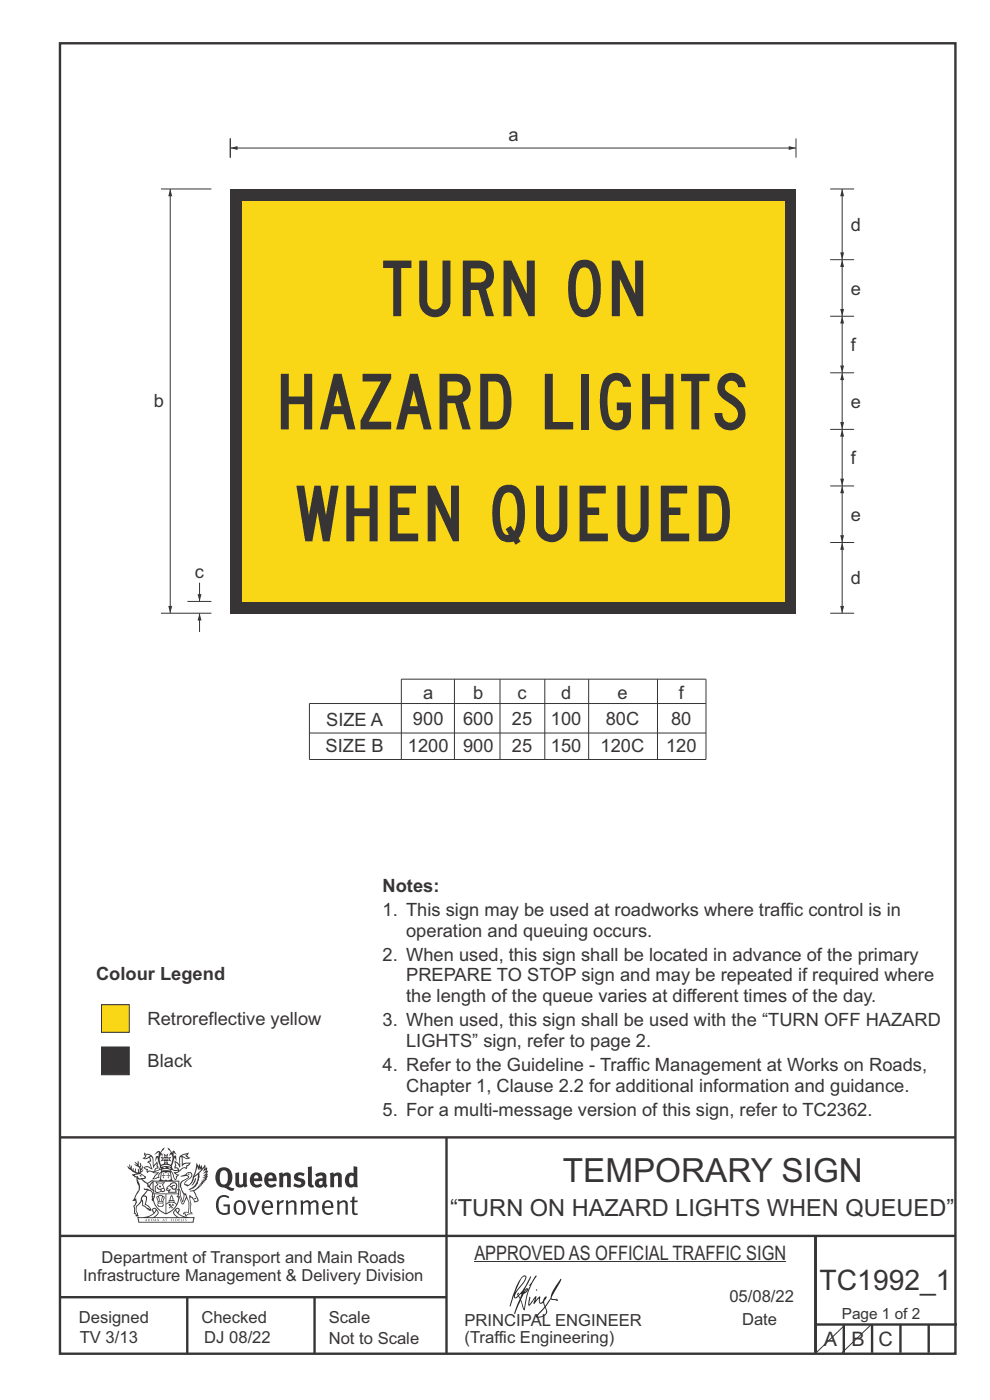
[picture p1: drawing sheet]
<svg xmlns="http://www.w3.org/2000/svg" width="210mm" height="297mm" viewBox="0 0 210 297" stroke-linecap="round" stroke-linejoin="round" font-family="sans-serif">
<g fill="none" stroke="#373435" stroke-width=".51">
<path d="M12.7 9.2h190v278h-190zM12.7 241.3h190M94.7 241.4v45.8M12.7 275.2h82M12.7 262.2h190.1M39.7 275.2v12M66.7 275.2v12M173 262.1v24.9M173 281h30M179 281v6M185 281v6M191 281v6"/>
<path d="M197 281v6"/>
</g>
<path d="M100.6 267.7h66.2" fill="none" stroke="#373435" stroke-width=".21"/>
<g fill="#373435">
<path d="M47 248.4a2.55 2.55 0 0 0 0 2.7l.3 .2a.81 .81 0 0 0 1-1v-.5a1.04 1.04 0 0 0-1.1-1.5zM46.3 248.1a1.82 1.82 0 0 1 2.1-.2 1.82 1.82 0 0 1 .9 1.8 2.29 2.29 0 0 1-.8 2l.7 .3h.5l-.2 .6a2.87 2.87 0 0 1-2-.7 2.12 2.12 0 0 1-1.7-3.1z" fill-rule="evenodd"/>
<path d="M49.9 248.9l.8-.2v2a.46 .46 0 0 0 .3 .6 .46 .46 0 0 0 .6-.3v-2.1l.7-.2v2.4l.2 .5-.5 .3-.3-.3a1.02 1.02 0 0 1-1.2 .3 1.02 1.02 0 0 1-.6-1.1z" fill-rule="evenodd"/>
<path d="M54 249.5l-.1 .5h.9a.49 .49 0 0 0-.2-.6 .49 .49 0 0 0-.6 .1zM53.4 249.1a1.34 1.34 0 0 1 1.6-.2 1.34 1.34 0 0 1 .6 1.5v.2h-1.7a.77 .77 0 0 0 .5 .8 .77 .77 0 0 0 .9-.4l.3 .5a1.59 1.59 0 0 1-2 .2 1.59 1.59 0 0 1-.5-2.1z" fill-rule="evenodd"/>
<path d="M57 249.5l-.1 .5h1a.49 .49 0 0 0-.2-.6 .49 .49 0 0 0-.7 .1zM56.4 249.1a1.34 1.34 0 0 1 1.6-.2 1.34 1.34 0 0 1 .7 1.5v.2h-1.8a.77 .77 0 0 0 .5 .8 .77 .77 0 0 0 .9-.4l.4 .5a1.59 1.59 0 0 1-2.1 .2 1.59 1.59 0 0 1-.5-2.1z" fill-rule="evenodd"/>
<path d="M59.2 248.9l.7-.2 .1 .4a.95 .95 0 0 1 1-.3 .95 .95 0 0 1 .7 .8v2.3h-.8v-2.3a.46 .46 0 0 0-.8 .1v2.2h-.8z" fill-rule="evenodd"/>
<path d="M62.6 249.1a1.75 1.75 0 0 1 2-.1l-.2 .5-.6-.2a.43 .43 0 0 0-.6 .3l.4 .3a1.04 1.04 0 0 1 1.2 1.1 1.04 1.04 0 0 1-1.4 1l-1.2-.4 .3-.6 1 .4 .4-.4a.88 .88 0 0 0-1-.5l-.4-.2-.1-.4z" fill-rule="evenodd"/>
<path d="M65.3 247.6l.8-.2 .1 3.8 .3 .2 .1 .4a.88 .88 0 0 1-1 0 .88 .88 0 0 1-.3-1z" fill-rule="evenodd"/>
<path d="M67.8 250.6a.43 .43 0 0 0-.1 .7 .43 .43 0 0 0 .7-.1v-.7zM66.8 249.1a1.7 1.7 0 0 1 2.4 .1v1.9l.3 .4-.4 .5-.5-.4a1.03 1.03 0 0 1-1.7-.1 1.03 1.03 0 0 1 .8-1.5h.7v-.4a.8 .8 0 0 0-1.2 .1z" fill-rule="evenodd"/>
<path d="M70 248.9l.7-.2 .1 .4a.95 .95 0 0 1 1-.3 .95 .95 0 0 1 .7 .8v2.3h-.8v-2.3a.46 .46 0 0 0-.8 .1v2.2h-.8z" fill-rule="evenodd"/>
<path d="M74.3 249.5a1.48 1.48 0 0 0 0 1.7h.5l.2-.1v-1.5l-.3-.2zM75 247.4l.8 .1 .1 4.4h-.7l-.1-.2a1.26 1.26 0 0 1-1.4 0 1.26 1.26 0 0 1-.5-1.3 1.29 1.29 0 0 1 .4-1.4 1.29 1.29 0 0 1 1.4-.1z" fill-rule="evenodd"/>
<path d="M46.4 253.9a1.72 1.72 0 0 1 2.3 0l-.3 .3a1.24 1.24 0 0 0-1.4-.2 1.24 1.24 0 0 0-.6 1.4 1.49 1.49 0 0 0 1.2 1.9l.7-.1v-1.3h-.8l-.1-.4h1.3v1.9a1.93 1.93 0 0 1-2.2 0 1.93 1.93 0 0 1-.7-2.2l.2-.8z" fill-rule="evenodd"/>
<path d="M50.4 255.1a1.65 1.65 0 0 0 .2 2.2 .99 .99 0 0 0 1-1.4 .78 .78 0 0 0-.4-.8 .78 .78 0 0 0-.8 0zM50 254.9a1.33 1.33 0 0 1 1.6-.1 1.33 1.33 0 0 1 .5 1.4 1.31 1.31 0 0 1-1.3 1.6 1.31 1.31 0 0 1-1.2-1.6v-.6z" fill-rule="evenodd"/>
<path d="M52.5 254.7l.4-.1 .9 2.6 .8-2.5h.5l-1.1 3h-.5z" fill-rule="evenodd"/>
<path d="M56.3 255.2l-.2 .7h1.3a.7 .7 0 0 0-.3-.8 .7 .7 0 0 0-.8 .1zM55.9 255a1.22 1.22 0 0 1 1.5-.2 1.22 1.22 0 0 1 .5 1.5h-1.8a.93 .93 0 0 0 .5 1 .93 .93 0 0 0 1.1-.2l.2 .3a1.43 1.43 0 0 1-1.8 .1 1.43 1.43 0 0 1-.6-1.7z" fill-rule="evenodd"/>
<path d="M58.7 254.7l.4-.1 .1 .5 .4-.4 .6-.1-.2 .5a.66 .66 0 0 0-.8 .7v1.9h-.4z" fill-rule="evenodd"/>
<path d="M60.6 254.7l.4-.1 .1 .5a.94 .94 0 0 1 1-.5 .94 .94 0 0 1 .8 .8v2.3h-.5l-.1-2.5a.81 .81 0 0 0-1.2 .3v2.2h-.4z" fill-rule="evenodd"/>
<path d="M63.7 254.7l.5-.1 .1 .5 .4-.3a.78 .78 0 0 1 1.1 .3 .9 .9 0 0 1 1-.5 .9 .9 0 0 1 .8 .8v2.3h-.5l-.1-2.5a.67 .67 0 0 0-1.1 .3v2.2h-.5v-2.4l-.4-.3-.7 .4v2.3h-.5z" fill-rule="evenodd"/>
<path d="M69 255.2l-.1 .7h1.3a.7 .7 0 0 0-.3-.8 .7 .7 0 0 0-.9 .1zM68.7 255a1.22 1.22 0 0 1 1.5-.2 1.22 1.22 0 0 1 .5 1.5h-1.8a.93 .93 0 0 0 .4 1 .93 .93 0 0 0 1.2-.2l.1 .3a1.44 1.44 0 0 1-1.7 .1 1.44 1.44 0 0 1-.6-1.7z" fill-rule="evenodd"/>
<path d="M71.4 254.7l.5-.1 .1 .5a.94 .94 0 0 1 1-.5 .94 .94 0 0 1 .8 .8v2.3h-.5l-.1-2.5a.81 .81 0 0 0-1.2 .3v2.2h-.4z" fill-rule="evenodd"/>
<path d="M74.7 253.9l.5-.1v.9h.7l-.1 .3h-.6v2.2l.1 .2h.5l.1 .3a.75 .75 0 0 1-1.2-.6v-2.1h-.4v-.3h.4z" fill-rule="evenodd"/>
<path d="M30.8 244.9l1.1 .3-.9 .5h-.4l.6-.5zM31.8 245.4h.2a2.44 2.44 0 0 1 .4 1.9l.1 .5 .7-1-.1 .6 .3 .3a.57 .57 0 0 0-.6 .7l-1-.1-.5 .2 .2-.5-.8-.3 .7-.1 .9 .5 .1-.1-.6-1.3-.2-.2h.5zM30.7 244.4l-.1 .5 .2 .4-.6 .4a1.04 1.04 0 0 0 1.4-.1l.2 .6-.3 .1-.2 .4a.94 .94 0 0 1 .8 1.1l-.2-.1a1.16 1.16 0 0 0-1.5-.1l.3 .4 .4 .2 .1 .5 .2 .1 .1-.2a.94 .94 0 0 1 1.1 .2l.8 .1-1.2 1.2a1.13 1.13 0 0 0 1.2-.2l.4-.1-.1-.4 .5-.8a.83 .83 0 0 0-.6 1.1l-.3-.1-.7 .4 1.1-1.4-.5 .1-.5-.1 1.3-.5-.1-.1-.9 .4v-.3l.2-.2 .3 .1 .1-.3-.2-.4v-.6l-.1-.4-.7 1v-.7a1.42 1.42 0 0 0-1.6-1.8z" fill-rule="evenodd"/>
<path d="M38.5 245.2l.5-.2 .7-.1-.6 .3 .8 .5h-.3zM38.3 245.5l.2-.1 .1 2a1.69 1.69 0 0 1 1.6-.6l-.8 .5 .1 .5a1.1 1.1 0 0 0-1.5 .6l-.1-.5-.2-.2h-.5l.3-.4-.3-.7a1.42 1.42 0 0 1 .8 1.1l.2-.1zM37.1 246.2l.1 1-.2 .3 .1 .4h.5l.1 .2a.96 .96 0 0 1-1.1-.1l-.1 .1a1.06 1.06 0 0 0 1.3 .2v.1a.72 .72 0 0 1-1 .2l.3 .5 .6 .2-.4 .2-.1 .6-.2-.3-.4-1.1-.4-.4 .4 .9a1.54 1.54 0 0 0 .7 1.2l.2-.3a.58 .58 0 0 1 .4-.8l.2-.1h-.3l-.5-.3 .9-.5a.93 .93 0 0 1 1.2-.5v.2l.2-.2 .1-.5a.99 .99 0 0 0 .7-.8l-1.3 .1-.3 .2-.1-1.4 .9 .4 .9-.3h-.4l-.5-.4 .4-.7-.6 .2a1.46 1.46 0 0 0-1.4 2.1v.4l-.2-.4z" fill-rule="evenodd"/>
<path d="M35.6 248.9l.2 .1-.1 .3 .4 .1h-.4v.6l-.1-.6h-.3l.3-.1z" fill-rule="evenodd"/>
<path d="M34.6 248.9l.2 .1v.3l.3 .1h-.3l-.1 .6v-.6h-.4l.4-.1z" fill-rule="evenodd"/>
<path d="M34.3 248.8a.57 .57 0 0 1 .9 .2 .57 .57 0 0 1 .9-.2l.2 1.4h-.2a.57 .57 0 0 1-.9 0 .69 .69 0 0 1-1.1 0zM34.2 248.1l-.3 2.1-.2 .4h3l-.2-.4-.3-2.1h-.2v.2l-.8-.1-.8 .1v-.2z" fill-rule="evenodd"/>
<path d="M34.2 252.4a.3 .3 0 0 0 .6 0 .3 .3 0 0 0-.6 0zM33.3 250.9l.3 .3-.3 .4a.79 .79 0 0 0 0 1.3l.8-.2-.1-.3a.55 .55 0 0 1-.7-.6l.1-.1 .2 .3 .3 .2 .8-.2-.4-.7 .4-.4-.7 .2zM33 250.7l1.1 .2 .9-.2-.4 .6 .4 1.2a.56 .56 0 0 1-.8 .3l-.2 .1a.73 .73 0 0 1-.9 .1 .73 .73 0 0 1-.3-1v-.4l.6-.4z" fill-rule="evenodd"/>
<path d="M35.6 251.8l.7-.4a.58 .58 0 0 1 1-.1 .58 .58 0 0 1-.4 .9l-.3-.3a.43 .43 0 0 1 .6-.4 .57 .57 0 0 0-.8 .2l-.2-.1-.3 .1 .4 .2a.55 .55 0 0 0 .9 .4v.5h-1.3l.3-.4-.1-.1-.6 .1 .2-.3-.2-.1zM35.4 251.8l-.1 .2a.39 .39 0 0 0 .2 .6h.3l-.2 .4h1.9l-.1-.8a.86 .86 0 0 0-.1-1.3 .86 .86 0 0 0-1.3 .4z" fill-rule="evenodd"/>
<path d="M36 254.8h.8v.2h-.8zM36.4 253.8l.2 .8h-.4zM36.4 253.5l-.3 .5-.1 .6h-.2v.4l-.7 .4 .2 .1a1.48 1.48 0 0 1 2.1 .2l.2-.1-.6-.5v-.5h-.2l-.1-.6z" fill-rule="evenodd"/>
<path d="M35.8 255.4l.4 .1 .1 .3 .3-.2-.2-.2a.38 .38 0 0 1 .5 .5l-.2-.2-.3 .2 .3 .2-.3 .3-.1-.4-.4 .4-.1-.2 .4-.3-.1-.1-.2 .1z" fill-rule="evenodd"/>
<path d="M34.5 254h.2v.2l-.2 .6h-.2zM33.6 255.3h.9v.2a.55 .55 0 0 1-.8 .4v-.2l-.2-.1zM33.4 254h.2l.2 .8h-.2zM33.6 255l.8-.1 .1 .2h-.8zM33.8 253.7h.5l-.2 1.1h-.1zM33.3 253.8l-.1 .3 .3 1.1a.48 .48 0 0 0-.1 .6 .48 .48 0 0 0 .5 .2h.5a.49 .49 0 0 0 .2-.8l.3-1.1-.1-.3a1.42 1.42 0 0 0-1.5 0z" fill-rule="evenodd"/>
<path d="M33.7 251.5l.4 .1 .1 .3h-.3z" fill-rule="evenodd"/>
<path d="M41.3 250.1l.3-.2-.2 .8-.6 .8h-.2l.5-.7z" fill-rule="evenodd"/>
<path d="M39.7 249l.3-.2 .5 .2a.88 .88 0 0 1-.6 1.1 1.22 1.22 0 0 0-.8 1.3l.5 .2a.72 .72 0 0 0 .9-.4l.5-.8 .2-.6 .8-.6v.2a2.85 2.85 0 0 1-2 2.9l.1 .1a2.13 2.13 0 0 0 1.9-1.5v-.3a2.01 2.01 0 0 0 .3-1.7l1.1-1.3-.4 1 .7-.5-.7 1 .8-.4-.8 .8 .7-.2-.9 .6 .8-.1-.8 .4h.7l-.8 .3 .3 .2h-.4l.2 .3h-.4l.2 .3h-.4l.1 .2h-.1a2.16 2.16 0 0 1-2 1.1l.1 .2 .4-.1a.76 .76 0 0 1 .7 .8l.5 1.2-.6 .2a1.45 1.45 0 0 0-1.1-1.3l.2 1.8-.1 1.8 .4 .3a1.07 1.07 0 0 0-1.2 .4v-.3l-.5-.2a.87 .87 0 0 1 1.1-.1v-.7a4.4 4.4 0 0 0-.6-3.1l-.1-.3h-.2a2.16 2.16 0 0 1-.7-2.2l.3-.4 1.2-.7a.55 .55 0 0 0-.4-.8zM37.8 252.4a.76 .76 0 0 1 .3 1.1l.6 1.6 .4-1.7 .2 .1a.61 .61 0 0 1-.1 .9l-.3 .8-.2 .1-.7-1.6-.3 .1a1.18 1.18 0 0 0 .1-1.4zM41.8 247.5l.2 .7 .3-.5v.6l.4-.5a1.9 1.9 0 0 1-1.2 1.4l-.3 .3zM38.2 249.6l1.4-.2 .2 .2v.3l-.5 .2a1.26 1.26 0 0 0-.9 1.9l.2 .7a1.84 1.84 0 0 1 .1 2.1l-.4-1.4a.96 .96 0 0 0-.4-1.2l-.4 .2a.78 .78 0 0 1 0 1.3l.1 .3h.4l.4 1.1a.38 .38 0 0 0 .2 .4 .38 .38 0 0 0 .4-.1l.6-1.2a2.94 2.94 0 0 1 .4 2.5l-.1 .4h-.8l-.3 .4v.2l.4-.1 .1 .4 .2 .1a1.02 1.02 0 0 1 1.3-.5v-.4l-.3-.1 .1-1.8-.3-1.3h.1a1.14 1.14 0 0 1 .8 1 .63 .63 0 0 0 .8-.2 .63 .63 0 0 0-.2-.9l-.6-1.2 .9-.6 .2-.4h.3l-.1-.2h.4l-.1-.3h.3l-.1-.3 .5-.1-.2-.2 .6-.4v-.2h-.2l.4-.5h-.3l.3-.5-.4 .1 .4-.5v-.3l-.3 .2 .2-.7-.1-.2-.4 .3v-.8l-.6 .8-.2-.8-.2 .5-.3-.7-.1 .6-.5-.8-.1 1.4-.6 1.8a1.81 1.81 0 0 1-1 1.5l-.6-.2a1.75 1.75 0 0 1 1.1-1.2 .75 .75 0 0 0 .1-1.3 .75 .75 0 0 0-1.2 .4z" fill-rule="evenodd"/>
<path d="M41.2 254.1h.3l.2 .2-.4 .1z" fill-rule="evenodd"/>
<path d="M29.4 258.4h11.6l-.1 .8h-11.4zM31.3 258.2l.5-.1a2.48 2.48 0 0 0 1.4-1.3l.3 .5-.5 .6-.5 .3zM32.5 256.6l.3-.2 .2 .1-.3 .7zM37.2 256.8a2.65 2.65 0 0 0 1.8 1.4h-1.1l-.5-.3-.5-.6zM37.4 256.5l.2-.1 .3 .2-.3 .6zM29.2 258.2l.1 1.2h11.8l.2-1.1-.2-.1a4.1 4.1 0 0 1-3.3-.9l.3-.4-.1-.6a1.06 1.06 0 0 0-1.3 1l.2 .4 .6 .5h-4.7l.3-.1a.84 .84 0 0 0 .6-.8 .84 .84 0 0 0-.5-.8l-.3-.2h-.5l-.1 .6 .3 .4a4.2 4.2 0 0 1-3.4 .9z" fill-rule="evenodd"/>
<path d="M31 258.7l.1 .2h-.2zM31 258.5l-.3 .6 .4-.2 .2 .2z" fill-rule="evenodd"/>
<path d="M31.3 258.6h.3v.4a.25 .25 0 0 0 .2-.1 .25 .25 0 0 0-.1-.3h.1a.29 .29 0 0 1 0 .4 .29 .29 0 0 1-.4 0 .29 .29 0 0 1 0-.4z" fill-rule="evenodd"/>
<path d="M32.2 258.6a.22 .22 0 0 1 .3 .2 .22 .22 0 0 1-.3 .2zM32 258.6l.1 .4a.33 .33 0 0 0 .4 0 .33 .33 0 0 0 0-.4 .33 .33 0 0 0-.5 0z" fill-rule="evenodd"/>
<path d="M32.9 258.7l.1 .2h-.2zM32.9 258.5l-.2 .6 .3-.2 .2 .2z" fill-rule="evenodd"/>
<path d="M33.3 258.6h.2l.1 .1 .2-.1-.2 .2 .2 .3-.3-.3-.1 .3h-.1l.2-.3z" fill-rule="evenodd"/>
<path d="M34.7 258.7l.1 .2h-.2zM34.7 258.5l-.3 .6 .4-.2 .2 .2z" fill-rule="evenodd"/>
<path d="M35 258.5h.5l-.2 .1v.5h-.2l.1-.5z" fill-rule="evenodd"/>
<path d="M36.2 258.6l.3-.1-.1 .1v.2h.1h-.1v.3h-.2z" fill-rule="evenodd"/>
<path d="M36.7 258.6h.2v.5h-.2z" fill-rule="evenodd"/>
<path d="M37.3 258.6a.22 .22 0 0 1 .3 .2 .22 .22 0 0 1-.3 .2zM37.1 258.6v.4a.33 .33 0 0 0 .5 0 .33 .33 0 0 0 0-.4 .33 .33 0 0 0-.5 0z" fill-rule="evenodd"/>
<path d="M37.8 258.6l.4-.1-.2 .1v.2h.1h-.1v.2l.2 .1h-.4z" fill-rule="evenodd"/>
<path d="M38.4 258.6h.2l-.1 .4 .2 .1h-.3z" fill-rule="evenodd"/>
<path d="M38.9 258.6h.2v.5h-.2z" fill-rule="evenodd"/>
<path d="M39.3 258.6h.2h-.1l.2 .3-.2 .2-.1-.1v-.1l.2 .1z" fill-rule="evenodd"/>
<path d="M34.2 247.4a1.51 1.51 0 0 1 2 .2 2.67 2.67 0 0 0-2.1 0zM35.7 247.6l.4 .1 .1 .3-.4-.1zM34.6 247.6h.5l.1 .2h-.4zM34 247.8l.3 .2h-.3zM34.9 246.9l.3-.2 .3 .2zM34.9 245.6l.2 .1v.3h-.2zM35 245.1l.2 .2 .2-.2-.1 .3h-.2zM35.1 246.3h.2l.1 .4-.2-.2-.2 .2zM35.3 245.7l.2-.1v.4h-.2zM34.4 245.7h.3l.1 .3-.4 .1 .2-.2zM35.7 245.7h.3l-.2 .2 .2 .2-.4-.1zM32.7 244.9l1-.5-.1 1-.2-.2-.3 .2-.3 1.1 .5-1 .3 .9a1.84 1.84 0 0 1 .2 1.7l.4 .1a2.48 2.48 0 0 1 2.2 0l.2-.2-.2-.7 .7-1.8 .4 .7-.2-1-.2-.1-.2 .3v-.9l.6 .4-.6-.8-.3 .1-.1 .4-.5-.9-.5-.3 .2 .5 .6 .5-.5 .8 .4-.4a2.06 2.06 0 0 1 0 2.3l-.5-.2-.2-.6 .1-.1 .8 .2-.4-.5 .4-.5-.7 .2-.2-.2 .2-.7-.5 .4-.5-.4 .2 .7-.2 .2-.7-.2 .4 .5-.4 .5 .8-.2 .1 .1-.2 .6-.5 .2a2.02 2.02 0 0 1 0-2.2l.3 .5-.1-.7-.3-.1 .8-1.2-.4 .3-.5 .8-.2-.3a.8 .8 0 0 0-.8 .5z" fill-rule="evenodd"/>
<path d="M29.2 250.1l.3 .1a.61 .61 0 0 1 .8 .4l.3 .2a.8 .8 0 0 1 .6 1l.4 .1 .5 .5a1 1 0 0 1 .5 1.1l-.1 .7v-.5h-.1a.96 .96 0 0 0-.8-1.3l-.2-.2h-.7l-.1-.1-.1 .1 .1 .3h.6l-1.2 1.3-.2 1-.4 .6a1.33 1.33 0 0 0-.5 1.8l.2 .5a1.26 1.26 0 0 1-.5-1.5l-.1-.3a1.56 1.56 0 0 0 .4-1.7l-.3 .2 .2-.5a3.2 3.2 0 0 0 .7-3zM30.4 253.9h.4a2.06 2.06 0 0 1-.1 1.6l.7 .5 .4 .4-.6-.1-.8-.6-.1-.9a.51 .51 0 0 1 .1-.9zM28.6 249.3a1.52 1.52 0 0 1 2.1 .5l-1.1 .2-.2-.1-.1-.4h-.5zM27.5 247v.8l-.3-.4h-.1a3.1 3.1 0 0 0 1.9 1.6l-1 .1 .5 .6 .5 .1 .1 1.1a1.84 1.84 0 0 1-.3 2.5l-.4 .9-.3 .4 .2 .1 .4-.1 .1 .4-.2 .5-.3 .2 .1 1.7h.2l.3 .5 .1 .1 .4-.1-.1-.5a1.3 1.3 0 0 1-.1-1.7l.9-1 .1 1.1 .6 .2 .5 .5 .1-.1 .2 .3h.5a1.85 1.85 0 0 0-1.2-1.4l.1-.3a1.39 1.39 0 0 0 0-1.4l-.5-.1 .5-.5a.66 .66 0 0 1 .9-.4 .66 .66 0 0 1 .3 .9l-.1 .4 .2-.1v.2l-.1 .3 .2 .5 .1-.3a2.24 2.24 0 0 0 .1-2.2 .73 .73 0 0 1-.7-.7 .73 .73 0 0 1 .6-.7v-.2a.94 .94 0 0 0-.9 .8 .48 .48 0 0 1-.1-.6 .48 .48 0 0 1 .5-.2l.5-.3a.51 .51 0 0 0-.8 .2l-.5 .2-1-.8h.6l.2-.5-1.2-.7 .5-.5v-.3l-.5 .4 .1-.2a.69 .69 0 0 0 .2-1v.4l-.2 .3v-1.1l-.3-.2 .1 .6-.1 .2-.4-1.3v.7l-.6-.4 .5 .7-.6-.2 .3 .3a1 1 0 0 1 .7 1.4l-.2-.8v.9l-.5-.2v-.8l-.2 .7-.2-.1-.1-.6-.2 .4-.2-.2 .1-.7-.2 .5z" fill-rule="evenodd"/>
<path d="M29.6 249.4l.2-.1 .3 .2z" fill-rule="evenodd"/>
<path d="M32.4 250.5h5.6v2l-.2-.1v-1.7h-5.2v2.5h5.2v-.8l.1 .2-.1 1.1v-.3h-2.5v4a4.1 4.1 0 0 0 2.6-3.6l.1-.1a4 4 0 0 1-2.8 3.9 4.2 4.2 0 0 1-2.8-4.7l.1 1.2 .1-.1a3.8 3.8 0 0 0 2.5 3.4v-4h-2.5l-.2-.9z" fill-rule="evenodd"/>
<circle cx="40" cy="249.1" r=".17"/>
</g>
<g fill="#252726">
<path d="M111.6 273.7l.2-.2-.5 .7zM110.4 274.5l.3 .1-.3 .7-.3-.4zM110.9 270.9l.5-.1a9.3 9.3 0 0 1-2 3.2l-.1 .2 1-2.5zM110.6 271a14.7 14.7 0 0 0-2.2 4.9l-.3 1.2 .1 .1 .8-2.4a.42 .42 0 0 0 .2 .7 .42 .42 0 0 0 .6-.3l.2-.2 .2 .6-1.1 3.1h.2l1.1-2.8 .6 1.9 .2 .2 .2-.5a13.5 13.5 0 0 1 2-6.2l.5-.5-.2-.2-1.6 2.1 .4-.1a14.9 14.9 0 0 0-1.3 5.1l-.4-1.2a1.39 1.39 0 0 1 .2-1.8l.1-.2a.92 .92 0 0 0 .8-1.2 .75 .75 0 0 0-.7 .7l-.2 .2 1.6-3.4h-.1l-.4 .7a10.5 10.5 0 0 1-2.2 3.2l.2-.4a.32 .32 0 0 0-.4 .2 .32 .32 0 0 0 .1 .4l-.5 .4a3.2 3.2 0 0 1 1.1-2.3l.5-.6a2.49 2.49 0 0 0 .7-1.6l-.3-.2z" fill-rule="evenodd"/>
<path d="M115.6 277.5a1.15 1.15 0 0 1 .1 1.3 1.15 1.15 0 0 1-1.2 .5h-.5zM112.3 275.1l-.3 1.7 .3 .2 1.2-1.5-.3 1.1 1.1-1.2a.94 .94 0 0 0 .4 1.2l.5-.3 .3 .9-1.2 1.3a.98 .98 0 0 0-.5 1 1.9 1.9 0 0 0 2.3-1.3l-.1-.3a1.02 1.02 0 0 1 .3-1.4l.5-.9 1.5 .3-.2-.5v.3l-1.1-.2v-.2l2-3.6 .1-.3-.1-.1-1.8 2.7a6.6 6.6 0 0 1-1.5 3l-.2-.2a1.01 1.01 0 0 1 .4-1.4l.1-.2-.3-.2-.3 .5-.2 .5-.5 .4-.2-.4 .1-.9-.2-.1-.8 .9 .2-.9h-.1l-1.4 1.7 .2-1.4v-.1z" fill-rule="evenodd"/>
<path d="M113.7 273.5l.3 .3h-.3z" fill-rule="evenodd"/>
</g>
<path d="M21.5 213.1h5.9v5.9h-5.9z" fill-rule="evenodd" fill="#fad716" stroke="#373435" stroke-width=".21"/>
<path d="M21.5 222.1h5.9v5.9h-5.9z" fill-rule="evenodd" fill="#373435" stroke="#373435" stroke-width=".21"/>
<path d="M48.8 40.1h120v90h-120z" fill-rule="evenodd" fill="#373435"/>
<path d="M51.3 42.6h115v85h-115z" fill-rule="evenodd" fill="#fad716"/>
<path d="M48.8 31.4h120" fill="none" stroke="#373435" stroke-width=".21"/>
<g fill="#373435">
<path d="M167.3 31l1.5 .4-1.5 .4z"/>
<path d="M48.8 31.4l1.6-.4v.8z"/>
</g>
<path d="M48.8 29.4v4M168.8 29.4v4M178.6 115.1v15" fill="none" stroke="#373435" stroke-width=".21"/>
<g fill="#373435">
<path d="M178.2 128.5h.9l-.5 1.6z"/>
<path d="M178.6 115.1l.5 1.5h-.9z"/>
</g>
<path d="M176.1 40.1h5.1M176.1 91.1h5.1M176.1 115.1h5.1M176.1 103.1h5.1M178.6 103.1v12" fill="none" stroke="#373435" stroke-width=".21"/>
<g fill="#373435">
<path d="M178.2 113.5h.9l-.5 1.6z"/>
<path d="M178.6 103.1l.5 1.5h-.9z"/>
</g>
<path d="M178.6 91.1v12" fill="none" stroke="#373435" stroke-width=".21"/>
<g fill="#373435">
<path d="M178.2 101.5h.9l-.5 1.6z"/>
<path d="M178.6 91.1l.5 1.5h-.9z"/>
</g>
<path d="M178.6 40.1v15" fill="none" stroke="#373435" stroke-width=".21"/>
<g fill="#373435">
<path d="M178.6 40.1l.5 1.5h-.9z"/>
<path d="M178.2 53.5h.9l-.5 1.6z"/>
</g>
<path d="M176.1 55.1h5.1M178.6 55.1v12M176.1 79.1h5.1M176.1 67.1h5.1" fill="none" stroke="#373435" stroke-width=".21"/>
<g fill="#373435">
<path d="M178.6 55.1l.5 1.5h-.9z"/>
<path d="M178.2 65.5h.9l-.5 1.6z"/>
</g>
<path d="M178.6 67.1v12" fill="none" stroke="#373435" stroke-width=".21"/>
<g fill="#373435">
<path d="M178.6 67.1l.5 1.5h-.9z"/>
<path d="M178.2 77.5h.9l-.5 1.6z"/>
</g>
<path d="M178.6 79.1v12" fill="none" stroke="#373435" stroke-width=".21"/>
<g fill="#373435">
<path d="M178.6 79.1l.5 1.5h-.9z"/>
<path d="M178.2 89.5h.9l-.5 1.6z"/>
</g>
<path d="M36.1 40.1v90M176.1 130.1h5.1" fill="none" stroke="#373435" stroke-width=".21"/>
<g fill="#373435">
<path d="M35.7 128.5h.8l-.4 1.6z"/>
<path d="M36.1 40.1l.4 1.5h-.8z"/>
</g>
<path d="M42.3 123.6v4" fill="none" stroke="#373435" stroke-width=".21"/>
<path d="M41.9 126.1h.8l-.4 1.5z" fill="#373435"/>
<path d="M42.3 130.1v4" fill="none" stroke="#373435" stroke-width=".21"/>
<path d="M42.3 130.1l.4 1.5h-.8z" fill="#373435"/>
<g fill="none" stroke="#373435" stroke-width=".21">
<path d="M34.1 40.1h10.7M34.1 130.1h10.7M39.8 127.6h5M65.6 155.5h84.1M96.4 144.1v17M106.1 144.1v17M115.6 144.1v17M124.9 144.1v17M139.5 144.1v17M149.7 144.1h-64.6v17M149.8 144.1v17h-84.2v-11.9h84.1M179.2 281.1l-6.1 5.9"/>
<path d="M184.7 281.1l-6.1 5.9"/>
</g>
<g font-size="16.4" fill="#373435">
<text x="80.9" y="67.1">TURN ON</text>
<text x="58.3" y="91.1">HAZARD LIGHTS</text>
<text x="62.5" y="114.8">WHEN QUEUED</text>
</g>
<text font-size="7.1" fill="#373435" x="119.4" y="250.7">TEMPORARY SIGN</text>
<text font-size="6" fill="#373435" x="173.9" y="273.8">TC1992_1</text>
<text font-size="5" fill="#373435" x="95.5" y="257.9">“TURN ON HAZARD LIGHTS WHEN QUEUED”</text>
<g font-size="4.2" fill="#373435">
<text x="100.6" y="267.2">APPROVED AS OFFICIAL TRAFFIC SIGN</text>
<text x="174.7" y="285.6">A</text>
<text x="180.6" y="285.6">B</text>
<text x="186.3" y="285.6">C</text>
</g>
<g font-size="3.9" fill="#373435">
<text x="107.9" y="29.9">a</text>
<text x="180.5" y="49">d</text>
<text x="180.5" y="62.5">e</text>
<text x="180.5" y="74.5">f</text>
<text x="32.6" y="86.4">b</text>
<text x="180.5" y="86.5">e</text>
<text x="180.5" y="98.5">f</text>
<text x="180.5" y="110.5">e</text>
<text x="41.4" y="122.6">c</text>
<text x="180.5" y="124">d</text>
<text x="89.8" y="148.3">a</text>
<text x="100.4" y="148.3">b</text>
<text x="109.8" y="148.3">c</text>
<text x="119" y="148.3">d</text>
<text x="131" y="148.3">e</text>
<text x="144" y="148.3">f</text>
<text x="69.2" y="154">SIZE A</text>
<text x="87.6" y="153.9">900</text>
<text x="98.2" y="153.9">600</text>
<text x="108.6" y="153.9">25</text>
<text x="116.9" y="153.9">100</text>
<text x="128.5" y="153.9">80C</text>
<text x="142.4" y="153.9">80</text>
<text x="69.1" y="159.6">SIZE B</text>
<text x="86.5" y="159.5">1200</text>
<text x="98.2" y="159.5">900</text>
<text x="108.6" y="159.5">25</text>
<text x="116.9" y="159.5">150</text>
<text x="127.4" y="159.5">120C</text>
<text x="141.3" y="159.5">120</text>
<text x="81.2" y="189.1">Notes:</text>
<text x="81.2" y="194.3">1. This sign may be used at roadworks where traffic control is in</text>
<text x="81.2" y="203.9">2. When used, this sign shall be located in advance of the primary</text>
<text x="86.2" y="198.7">operation and queuing occurs.</text>
<text x="20.4" y="208">Colour Legend</text>
<text x="86.2" y="208.2">PREPARE TO STOP sign and may be repeated if required where</text>
<text x="86.2" y="212.5">the length of the queue varies at different times of the day.</text>
<text x="31.3" y="217.5">Retroreflective yellow</text>
<text x="81.2" y="217.8">3. When used, this sign shall be used with the “TURN OFF HAZARD</text>
<text x="31.3" y="226.4">Black</text>
<text x="81.2" y="227.3">4. Refer to the Guideline - Traffic Management at Works on Roads,</text>
<text x="86.2" y="222.1">LIGHTS” sign, refer to page 2.</text>
<text x="86.2" y="231.6">Chapter 1, Clause 2.2 for additional information and guidance.</text>
<text x="81.2" y="236.8">5. For a multi-message version of this sign, refer to TC2362.</text>
</g>
<g font-size="3.5" fill="#373435">
<text x="21.6" y="267.9">Department of Transport and Main Roads</text>
<text x="17.7" y="271.8">Infrastructure Management &amp; Delivery Division</text>
<text x="16.7" y="280.6">Designed</text>
<text x="42.7" y="280.6">Checked</text>
<text x="69.7" y="280.6">Scale</text>
<text x="98.5" y="281.3">PRINCIPAL ENGINEER</text>
<text x="154.7" y="276.2">05/08/22</text>
<text x="157.4" y="281.2">Date</text>
<text x="16.9" y="284.8">TV 3/13</text>
<text x="43.3" y="284.8">DJ 08/22</text>
<text x="69.7" y="285.2">Not to Scale</text>
<text x="98.5" y="284.8">(Traffic Engineering)</text>
</g>
<text font-size="3.3" fill="#373435" x="178.6" y="279.9">Page 1 of 2</text>
</svg>
